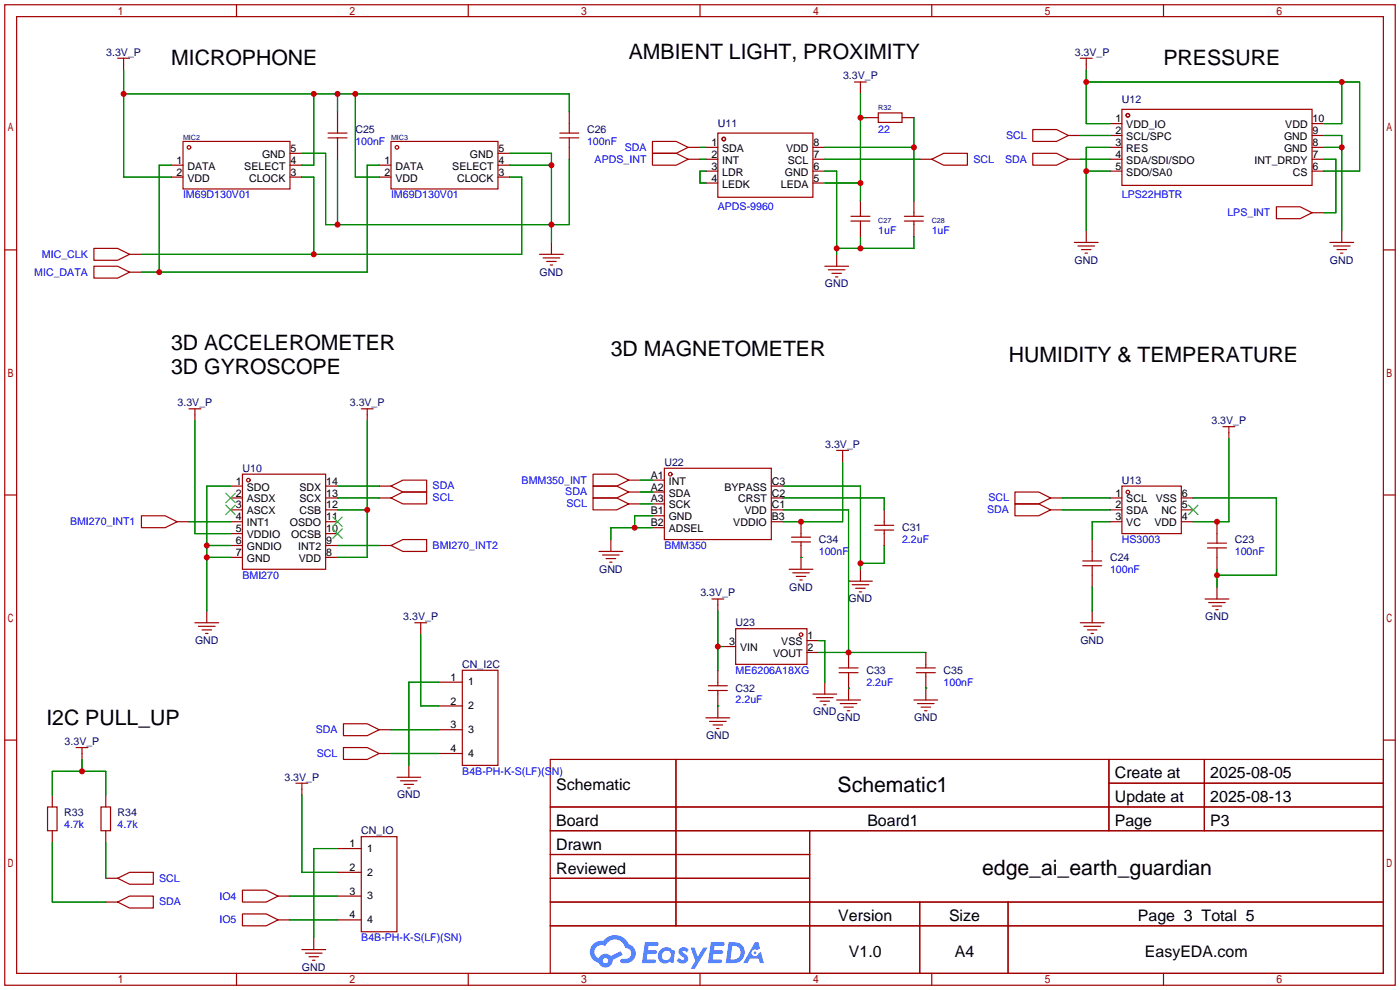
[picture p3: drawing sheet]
<svg xmlns="http://www.w3.org/2000/svg" width="299mm" height="212mm" viewBox="0 0 299 212" stroke-linecap="round" stroke-linejoin="round" font-family="sans-serif">
<g fill="none" stroke="#a10000" stroke-width=".25">
<path d="M1 1h297.2v209.6h-297.2zM3.6 3.6h292.1v204.4h-292.1zM50.5 1v2.6M100.1 1v2.6M149.6 1v2.6M199.1 1v2.6M248.7 1v2.6M1 53.4h2.6M295.7 53.4h2.5M1 105.8h2.6M295.7 105.8h2.5M1 158.2h2.6"/>
<path d="M295.7 158.2h2.5M117.6 162.3h178.1v45.7h-178.1zM117.6 172.5h178.1M117.6 177.5h178.1M144.5 162.3v35.6M173 177.5v30.5M237 162.3v15.2M237 167.4h58.7M257.4 162.3v15.2M117.6 182.6h55.4M117.6 192.8h178.1M117.6 187.7h55.4"/>
<path d="M117.6 197.9h178.1M196.6 192.8v15.2M215.4 192.8v15.2M50.5 208v2.6M100.1 208v2.6M149.6 208v2.6M199.1 208v2.6M248.7 208v2.6"/>
</g>
<g fill="#5487ff">
<path d="M145.3 202.7a1.3 1.3 0 0 1 1.9 .3l-.4 .6a.54 .54 0 0 0-.9-.2l.1 .2a1.34 1.34 0 0 1 .9 1.8 1.47 1.47 0 0 1-2.3-.1l.5-.6 .8 .5a.31 .31 0 0 0 .4-.3 .31 .31 0 0 0-.3-.4 1.12 1.12 0 0 1-.7-1.8z"/>
<path d="M147.6 202.5h.9l.6 2 1.2-2h.9l-2.7 4.6h-.9l1-1.7z"/>
<path d="M137.8 201.4h1.7a1.31 1.31 0 0 1 1.2 .2 .4 .4 0 0 1-.3 .5l-1.8 .1-.1 .9h1.6a.4 .4 0 0 1 .4 .4 .4 .4 0 0 1-.5 .4h-1.6l-.2 1.2h1.4a.46 .46 0 0 1 .5 0 .46 .46 0 0 1 .1 .5l-.4 .2h-2.6z"/>
<path d="M151.9 201.4h1.7a1.32 1.32 0 0 1 1.2 .2 .39 .39 0 0 1-.3 .5l-1.8 .1-.1 .9h1.6a.4 .4 0 0 1 .4 .4 .4 .4 0 0 1-.4 .4h-1.7l-.2 1.2h1.4a.46 .46 0 0 1 .5 0 .46 .46 0 0 1 .1 .5l-.4 .2h-2.6z"/>
<path d="M161.3 201.4h.8l.3 1.3-.6 .4a.75 .75 0 0 0-1.1 .3 .75 .75 0 0 0 .5 1 .75 .75 0 0 0 .9-.7l.5-.2 .6 2.3h-.8l-.3-.9h-1.8l-.5 .9h-1z"/>
<path d="M155.7 201.4l-.6 4.4h1.5a2.27 2.27 0 0 0 2.6-2.2 2.27 2.27 0 0 0-2.7-2.2zM156.5 202.1a1.5 1.5 0 0 1 1.8 1.6 1.5 1.5 0 0 1-1.9 1.4h-.3z"/>
<path d="M141.2 203a1.6 1.6 0 0 0-.3 2.3 1.6 1.6 0 0 0 2.3 .2l.7 .3 .3-2.4-.1-.3-.5-.1a1.58 1.58 0 0 0-2.4 0zM141.8 203.5a.98 .98 0 0 1 1.6 .4 .98 .98 0 0 1-1.1 1.3 .94 .94 0 0 1-.9-.7 .94 .94 0 0 1 .4-1z"/>
<path d="M126.8 201.8a2.37 2.37 0 0 0 1.1 4 1.54 1.54 0 0 0 1.8 1 1.54 1.54 0 0 0 1.2-1.6l2.2-1.1-.5-.8-2 1a1.57 1.57 0 0 0-2.7 .5 1.5 1.5 0 0 1-.7-2.1 1.5 1.5 0 0 1 2.2-.5 2.23 2.23 0 0 1 2.3-1.4 2.23 2.23 0 0 1 2 1.8 1.16 1.16 0 0 1 1.2 1.1 1.16 1.16 0 0 1-1.1 1.2h-.7a.47 .47 0 0 0-.5 .4 .47 .47 0 0 0 .4 .5 2.17 2.17 0 0 0 2.5-.9 2.17 2.17 0 0 0-.3-2.7l-.8-.4a3.2 3.2 0 0 0-5.5-.7l-1.1 .1zM128.8 205.3a.6 .6 0 0 1 1.2 0 .6 .6 0 0 1-1.2 0z"/>
<circle cx="161.4" cy="203.6" r=".28"/>
</g>
<g fill="none" stroke="#a10000" stroke-width=".25">
<path d="M25.1 12.4h2.6M26.4 12.4v2.6M182.6 17.5h2.6M183.9 17.5v2.6M230.9 12.4h2.5M232.2 12.4v2.6M36.6 35.3h2.5M36.6 37.8h2.5M39.1 30.2h22.9v10.2h-22.9zM62 35.3h2.5M62 37.8h2.5M62 32.8h2.5"/>
<path d="M70.1 29.5h4.1M70.1 28.4h4.1M72.1 23.9v4.5M72.1 29.5v4.5M81 35.3h2.6M81 37.8h2.6M83.6 30.2h22.8v10.2h-22.8zM106.4 35.3h2.6M106.4 37.8h2.6M106.4 32.8h2.6M119.6 29.5h4.1M119.6 28.4h4.1"/>
<path d="M121.7 23.9v4.5M121.7 29.5v4.5M139.4 30.2h5.1l2.6 1.3-2.6 1.3h-5.1zM139.4 32.8h5.1l2.6 1.2-2.6 1.3h-5.1zM147.1 31.5h2.5M147.1 34h2.5M150.9 31.5h2.5M150.9 34h2.5M150.9 36.6h2.5M150.9 39.1h2.5M153.4 28.4h20.3v13.8h-20.3zM173.7 31.5h2.6"/>
<path d="M173.7 34h2.6M173.7 36.6h2.6M173.7 39.1h2.6M185.2 25.1h2.5M187.7 24.1h5.1v2.1h-5.1zM192.8 25.1h2.5M196.6 34h2.5M199.1 34l2.6-1.2h5.1v2.5h-5.1zM220.7 27.7h5.1l2.5 1.3-2.5 1.2h-5.1zM220.7 32.8h5.1l2.5 1.2-2.5 1.3h-5.1zM228.3 34h2.6M228.3 29h2.6"/>
<path d="M237.2 31.5h2.6M237.2 34h2.6M237.2 36.6h2.6M237.2 26.4h2.6M237.2 29h2.6M239.8 23.4h40.6v16.2h-40.6zM280.4 31.5h2.6M280.4 34h2.6M280.4 36.6h2.6M280.4 26.4h2.6M280.4 29h2.6M20.1 53.1h5l2.6 1.3-2.6 1.2h-5z"/>
<path d="M20.1 56.9h5l2.6 1.3-2.6 1.2h-5zM27.7 54.4h2.5M27.7 58.2h2.5M115.3 54.4h5.1M116.1 55.1h3.5M116.8 55.9h2.1M117.6 56.6h.5M117.9 51.8v2.6M176.3 56.9h5.1M177 57.7h3.6M177.8 58.4h2M178.6 59.2h.5"/>
<path d="M178.8 54.4v2.5M181.9 47.2h4M181.9 46.2h4M183.9 42.9v3.3M183.9 47.2v3.3M193.3 47.2h4.1M193.3 46.2h4.1M195.3 42.9v3.3M195.3 47.2v3.3M229.6 51.8h5.1M230.4 52.6h3.5M231.1 53.3h2.1"/>
<path d="M231.9 54.1h.5M232.2 49.3v2.5M272.8 44.2h5.1l2.5 1.3-2.5 1.2h-5.1zM280.4 45.5h2.6M284.2 51.8h5.1M285 52.6h3.5M285.8 53.3h2M286.5 54.1h.5M286.8 49.3v2.5M40.4 87.4h2.5M41.7 87.4v2.5M77.2 87.4h2.6"/>
<path d="M78.5 87.4v2.5M178.8 96.3h2.6M180.1 96.3v2.5M261.4 91.2h2.5M262.6 91.2v2.5M30.2 110.2h5.1l2.5 1.3-2.5 1.3h-5.1zM37.8 111.5h2.6M49.3 103.9h2.5M49.3 106.4h2.5M49.3 109h2.5M49.3 111.5h2.5M49.3 114h2.5"/>
<path d="M49.3 116.6h2.5M49.3 119.1h2.5M51.8 101.3h17.8v20.4h-17.8zM69.6 103.9h2.5M69.6 106.4h2.5M69.6 109h2.5M69.6 111.5h2.5M69.6 114h2.5M69.6 116.6h2.5M69.6 119.1h2.5M81 103.9h2.6M81 106.4h2.6"/>
<path d="M81 116.6h2.6M83.6 103.9l2.5-1.3h5.1v2.6h-5.1zM83.6 106.4l2.5-1.2h5.1v2.5h-5.1zM83.6 116.6l2.5-1.3h5.1v2.6h-5.1zM126.7 103.9h5.1l2.6 1.3-2.6 1.2h-5.1zM126.7 106.4h5.1l2.6 1.3-2.6 1.3h-5.1zM126.7 101.3h5.1l2.6 1.3-2.6 1.3h-5.1zM128 117.9h5.1M128.8 118.6h3.5M129.5 119.4h2.1M130.6 115.3v2.6M134.4 105.2h2.5"/>
<path d="M134.4 107.7h2.5M134.4 102.6h2.5M139.4 105.2h2.6M139.4 107.7h2.6M139.4 112.8h2.6M139.4 110.2h2.6M139.4 102.6h2.6M142 100.1h22.8v15.2h-22.8zM164.8 103.9h2.6M164.8 106.4h2.6M164.8 109h2.6M164.8 111.5h2.6"/>
<path d="M169.2 115.8h4M169.2 114.8h4M171.2 111.5v3.3M171.2 115.8v5.9M186.9 113.3h4.1M186.9 112.3h4.1M189 109v3.3M189 113.3v3.3M216.9 105.2h5.1l2.5 1.2-2.5 1.3h-5.1zM216.9 107.7h5.1l2.5 1.3-2.5 1.2h-5.1zM224.5 106.4h2.6M224.5 109h2.6"/>
<path d="M231.4 119.9h4.1M233.4 115.3v4.6M237.2 106.4h2.6M237.2 109h2.6M237.2 111.5h2.6M239.8 103.9h12.7v10.1h-12.7zM252.5 106.4h2.5M252.5 109h2.5M252.5 111.5h2.5M258.1 117.1h4M258.1 116.1h4M260.1 111.5v4.6"/>
<path d="M260.1 117.1v4.6M41.7 133.1h5M42.4 133.9h3.6M43.2 134.6h2M43.9 135.4h.5M44.2 130.6v2.5M88.6 133.1h2.6M89.9 133.1v2.5M130.3 120.1h.5M152.1 128h2.6M153.4 128v2.6M154.7 138.2h2.5"/>
<path d="M157.2 134.4h15.3v7.6h-15.3zM168.7 121.7h5M169.4 122.4h3.6M170.2 123.2h2M170.9 124h.5M172.5 136.9h2.5M172.5 139.4h2.5M181.4 124.2h5M181.4 139.4v3.3M182.1 125h3.6M182.9 125.7h2M183.6 126.5h.5"/>
<path d="M183.9 121.7v2.5M197.9 139.4v3.3M230.9 133.1h5.1M231.4 120.9h4.1M231.6 133.9h3.6M232.4 134.6h2M233.2 135.4h.5M233.4 120.9v4.6M233.4 130.6v2.5M257.6 128h5M258.3 128.8h3.6M259.1 129.5h2"/>
<path d="M259.8 130.3h.5M260.1 125.5v2.5M16.3 159.8h2.5M17.5 159.8v2.5M73.4 154.7h5.1l2.5 1.3-2.5 1.2h-5.1zM73.4 159.8h5.1l2.5 1.2-2.5 1.3h-5.1zM81 156h2.6M93.7 156h5.1M93.7 145.8h5.1M93.7 150.9h5.1M98.8 143.3h7.6v20.3h-7.6zM150.9 153.4h5.1"/>
<path d="M151.4 147.6h4M151.4 146.6h4M151.6 154.2h3.6M152.4 154.9h2M153.2 155.7h.5M153.4 143.3v3.3M153.4 147.6v5.8M173.7 148.3h5.1M174.5 149.1h3.6M175.3 149.9h2M176 150.6h.5M176.3 145.8v2.5"/>
<path d="M178.8 149.6h5.1M179.3 143.8h4.1M179.3 142.7h4.1M179.6 150.4h3.5M180.3 151.1h2.1M181.1 151.9h.5M181.4 143.8v5.8M195.3 149.6h5.1M195.8 143.8h4.1M195.8 142.7h4.1M196.1 150.4h3.5M196.8 151.1h2.1"/>
<path d="M197.6 151.9h.5M197.9 143.8v5.8M10.2 172.5h2v5h-2zM11.2 169.9v2.6M11.2 177.5v2.6M21.6 172.5h2v5h-2zM22.6 169.9v2.6M22.6 177.5v2.6M63.2 167.4h2.6M64.5 167.4v2.5M77.2 178.8h7.6v20.3h-7.6zM81 161h2.6"/>
<path d="M84.8 166.1h5.1M85.6 166.9h3.6M86.4 167.6h2M87.1 168.4h.5M87.4 163.6v2.5M93.7 161h5.1M22.6 192.8h2.5M22.6 187.7h2.5M25.1 192.8l2.6-1.3h5.1v2.6h-5.1zM25.1 187.7l2.6-1.3h5.1v2.6h-5.1zM51.8 190.2h5.1l2.5 1.3-2.5 1.3h-5.1zM51.8 195.3h5.1l2.5 1.3-2.5 1.3h-5.1z"/>
<path d="M59.4 191.5h2.6M59.4 196.6h2.6M72.1 191.5h5.1M72.1 196.6h5.1M72.1 181.4h5.1M72.1 186.4h5.1M64.5 202.9h5.1M65.3 203.7h3.5M66 204.5h2.1M66.8 205.2h.5M67.1 200.4v2.5"/>
<circle cx="40.4" cy="31.5" r=".38"/>
<circle cx="84.8" cy="31.5" r=".38"/>
<circle cx="154.7" cy="29.7" r=".38"/>
<circle cx="241" cy="24.6" r=".38"/>
<circle cx="53.1" cy="102.6" r=".38"/>
<circle cx="143.3" cy="101.3" r=".38"/>
<circle cx="241" cy="105.2" r=".38"/>
<circle cx="171.2" cy="135.6" r=".38"/>
</g>
<path d="M48.3 105.4l2 2M48.3 107.9l2 2.1M50.3 105.4l-2 2M50.3 107.9l-2 2.1M71.1 113l2.1 2.1M71.1 110.5l2.1 2M73.2 113l-2.1 2.1M73.2 110.5l-2.1 2M254 107.9l2 2.1M256 107.9l-2 2.1" fill="none" stroke="#3c3" stroke-width=".25"/>
<g fill="none" stroke="#008700" stroke-width=".25">
<path d="M26.4 15v22.8h10.2M232.2 17.5h58.4v19.1h-7.6M232.2 15v11.4h5M286.8 17.5v8.9h-3.8M26.4 20.1h95.3v3.8M36.6 35.3h-2.6v22.9M64.5 37.8h2.6v16.6M64.5 32.8h5.1v15.2h52.1v-14M67.1 20.1v15.2h-2.6M72.1 20.1v3.8M72.1 34v14M75.9 20.1v17.7h5.1"/>
<path d="M81 35.3h-2.5v22.9h-48.3M109 37.8h2.5v16.6h-81.3M109 35.3h8.9M109 32.8h8.9v19M149.6 31.5h1.3M149.6 34h1.3M150.9 36.6h-1.3v2.5h1.3M176.3 39.1h7.6M176.3 36.6h2.5v17.8M176.3 31.5h19M176.3 34h20.3M183.9 20.1v22.8"/>
<path d="M183.9 25.1h1.3M195.3 25.1v17.8M230.9 34h6.3M230.9 29h6.3M232.2 36.6h5M237.2 31.5h-5v17.8M283 31.5h3.8M283 34h2.5v11.5h-2.5M283 29h3.8v20.3M183.9 50.5v2.6M195.3 50.5v2.6h-16.5M41.7 89.9v24.1h7.6"/>
<path d="M78.5 89.9v29.2h-6.4M180.1 98.8v12.7h-12.7M262.6 93.7v17.8h-7.6M40.4 111.5h8.9M44.2 119.1h5.1M44.2 116.6h5.1M49.3 103.9h-5.1v26.7M72.1 109h6.4M72.1 116.6h8.9M72.1 103.9h8.9M72.1 106.4h8.9M136.9 107.7h2.5"/>
<path d="M136.9 105.2h2.5M136.9 102.6h2.5M139.4 112.8h-8.8v2.5M139.4 110.2h-3.8v2.6M167.4 109h14v30.4M167.4 103.9h16.5v17.8M167.4 106.4h21.6v2.6M171.2 119.1h.1M189 116.6v3.8h-5.1M227.1 109h10.1M227.1 106.4h10.1M237.2 111.5h-3.8v3.8"/>
<path d="M255 106.4h17.8v16.5h-12.7M89.9 135.6v15.3h3.8M153.4 138.2h1.3M153.4 130.6v12.7M175 139.4h22.9M175 136.9h1.3v8.9M233.4 125.5v5.1M260.1 121.7v3.8M83.6 156h10.1M93.7 145.8h-6.3v17.8M153.4 150.9h.1M181.4 147.1h.1"/>
<path d="M197.9 147.1h.1M11.2 169.9v-5.1h11.4v5.1M17.5 162.3v2.5M64.5 169.9v16.5h7.6M83.6 161h10.1M11.2 180.1v12.7h11.4M22.6 180.1v7.6M62 196.6h10.1M62 191.5h10.1M72.1 181.4h-5v19"/>
</g>
<g fill="#c00">
<circle cx="26.4" cy="20.1" r=".63"/>
<circle cx="67.1" cy="20.1" r=".63"/>
<circle cx="72.1" cy="20.1" r=".63"/>
<circle cx="75.9" cy="20.1" r=".63"/>
<circle cx="260.1" cy="111.5" r=".63"/>
<circle cx="78.5" cy="109" r=".63"/>
<circle cx="44.2" cy="119.1" r=".63"/>
<circle cx="44.2" cy="116.6" r=".63"/>
<circle cx="260.1" cy="122.9" r=".63"/>
<circle cx="117.9" cy="48" r=".63"/>
<circle cx="117.9" cy="35.3" r=".63"/>
<circle cx="72.1" cy="48" r=".63"/>
<circle cx="67.1" cy="54.4" r=".63"/>
<circle cx="34" cy="58.2" r=".63"/>
<circle cx="178.8" cy="53.1" r=".63"/>
<circle cx="183.9" cy="53.1" r=".63"/>
<circle cx="195.3" cy="31.5" r=".63"/>
<circle cx="183.9" cy="39.1" r=".63"/>
<circle cx="183.9" cy="25.1" r=".63"/>
<circle cx="286.8" cy="31.5" r=".63"/>
<circle cx="232.2" cy="36.6" r=".63"/>
<circle cx="232.2" cy="17.5" r=".63"/>
<circle cx="286.8" cy="17.5" r=".63"/>
<circle cx="17.5" cy="164.8" r=".63"/>
<circle cx="171.2" cy="111.5" r=".63"/>
<circle cx="135.6" cy="112.8" r=".63"/>
<circle cx="183.9" cy="120.4" r=".63"/>
<circle cx="181.4" cy="139.4" r=".63"/>
<circle cx="153.4" cy="138.2" r=".63"/>
</g>
<g font-size="4.5">
<text x="36.6" y="13.9">MICROPHONE</text>
<text x="134.4" y="12.6">AMBIENT LIGHT, PROXIMITY</text>
<text x="248.7" y="13.9">PRESSURE</text>
<text x="36.6" y="74.9">3D ACCELEROMETER</text>
<text x="130.6" y="76.1">3D MAGNETOMETER</text>
<text x="215.6" y="77.4">HUMIDITY &amp; TEMPERATURE</text>
<text x="36.6" y="79.9">3D GYROSCOPE</text>
<text x="9.9" y="154.9">I2C PULL_UP</text>
<text x="179" y="169.2">Schematic1</text>
<text x="209.9" y="187">edge_ai_earth_guardian</text>
</g>
<g font-size="3.4">
<text x="238.3" y="166.4">Create at</text>
<text x="258.7" y="166.4">2025-08-05</text>
<text x="118.9" y="168.9">Schematic</text>
<text x="238.3" y="171.4">Update at</text>
<text x="258.7" y="171.4">2025-08-13</text>
<text x="118.9" y="176.5">Board</text>
<text x="185.4" y="176.5">Board1</text>
<text x="238.3" y="176.5">Page</text>
<text x="258.7" y="176.5">P3</text>
<text x="118.9" y="181.6">Drawn</text>
<text x="118.9" y="186.7">Reviewed</text>
<text x="179.2" y="196.8">Version</text>
<text x="202.8" y="196.8">Size</text>
<text x="243.2" y="196.8">Page 3 Total 5</text>
<text x="181.4" y="204.5">V1.0</text>
<text x="204.1" y="204.5">A4</text>
<text x="244.7" y="204.5">EasyEDA.com</text>
</g>
<g font-size="2.3" fill="#000080">
<text x="22.7" y="11.9">3.3V_P</text>
<text x="229.7" y="11.9">3.3V_P</text>
<text x="180.2" y="17">3.3V_P</text>
<text x="239.8" y="22.1">U12</text>
<text x="75.9" y="28.4">C25</text>
<text x="125.5" y="28.4">C26</text>
<text x="153.4" y="27.1">U11</text>
<text x="115.3" y="58.9">GND</text>
<text x="229.6" y="56.4">GND</text>
<text x="284.2" y="56.4">GND</text>
<text x="176.3" y="61.4">GND</text>
<text x="37.9" y="86.8">3.3V_P</text>
<text x="74.8" y="86.8">3.3V_P</text>
<text x="176.4" y="95.7">3.3V_P</text>
<text x="258.9" y="90.6">3.3V_P</text>
<text x="51.8" y="100.8">U10</text>
<text x="142" y="99.5">U22</text>
<text x="239.8" y="103.3">U13</text>
<text x="192.8" y="113.5">C31</text>
<text x="175" y="116">C34</text>
<text x="237.2" y="119.9">C24</text>
<text x="263.9" y="116">C23</text>
<text x="128" y="122.4">GND</text>
<text x="149.7" y="127.5">3.3V_P</text>
<text x="168.7" y="126.2">GND</text>
<text x="181.4" y="128.7">GND</text>
<text x="41.7" y="137.6">GND</text>
<text x="86.2" y="132.6">3.3V_P</text>
<text x="157.2" y="133.8">U23</text>
<text x="230.9" y="137.6">GND</text>
<text x="257.6" y="132.6">GND</text>
<text x="98.8" y="142.7">CN_I2C</text>
<text x="185.2" y="144">C33</text>
<text x="201.7" y="144">C35</text>
<text x="157.2" y="147.8">C32</text>
<text x="173.8" y="152.9">GND</text>
<text x="178.8" y="154.1">GND</text>
<text x="195.3" y="154.1">GND</text>
<text x="13.8" y="159.2">3.3V_P</text>
<text x="150.9" y="158">GND</text>
<text x="60.8" y="166.8">3.3V_P</text>
<text x="84.9" y="170.7">GND</text>
<text x="13.7" y="174.5">R33</text>
<text x="25.1" y="174.5">R34</text>
<text x="77.2" y="178.3">CN_IO</text>
<text x="64.5" y="207.5">GND</text>
</g>
<g font-size="2.3" fill="#00f">
<text x="187.7" y="28.4">22</text>
<text x="215" y="29.7">SCL</text>
<text x="75.9" y="31">100nF</text>
<text x="125.5" y="31">100nF</text>
<text x="127.1" y="34.8">APDS_INT</text>
<text x="133.5" y="32.2">SDA</text>
<text x="208" y="34.8">SCL</text>
<text x="214.8" y="34.8">SDA</text>
<text x="39.1" y="42.4">IM69D130V01</text>
<text x="83.6" y="42.4">IM69D130V01</text>
<text x="153.4" y="44.9">APDS-9960</text>
<text x="239.8" y="42.4">LPS22HBTR</text>
<text x="262.3" y="46.2">LPS_INT</text>
<text x="187.7" y="50">1uF</text>
<text x="199.1" y="50">1uF</text>
<text x="7.3" y="58.9">MIC_DATA</text>
<text x="9" y="55.1">MIC_CLK</text>
<text x="92.5" y="104.6">SDA</text>
<text x="92.5" y="107.2">SCL</text>
<text x="111.5" y="103.3">BMM350_INT</text>
<text x="120.8" y="105.9">SDA</text>
<text x="211.2" y="107.2">SCL</text>
<text x="15" y="112.2">BMI270_INT1</text>
<text x="121.1" y="108.4">SCL</text>
<text x="211" y="109.7">SDA</text>
<text x="92.5" y="117.3">BMI270_INT2</text>
<text x="142" y="117.3">BMM350</text>
<text x="175" y="118.6">100nF</text>
<text x="192.8" y="116">2.2uF</text>
<text x="239.8" y="116">HS3003</text>
<text x="263.9" y="118.6">100nF</text>
<text x="51.8" y="123.7">BMI270</text>
<text x="237.2" y="122.4">100nF</text>
<text x="157.2" y="144">ME6206A18XG</text>
<text x="185.2" y="146.5">2.2uF</text>
<text x="201.7" y="146.5">100nF</text>
<text x="157.2" y="150.3">2.2uF</text>
<text x="67.5" y="156.7">SDA</text>
<text x="67.7" y="161.8">SCL</text>
<text x="98.8" y="165.6">B4B-PH-K-S(LF)(SN)</text>
<text x="13.7" y="177">4.7k</text>
<text x="25.1" y="177">4.7k</text>
<text x="34" y="188.4">SCL</text>
<text x="34" y="193.5">SDA</text>
<text x="46.9" y="192.2">IO4</text>
<text x="46.9" y="197.3">IO5</text>
<text x="77.2" y="201.1">B4B-PH-K-S(LF)(SN)</text>
</g>
<g font-size="2.3">
<text x="238.4" y="26.1">1</text>
<text x="238.4" y="28.6">2</text>
<text x="240.7" y="27.4">VDD_IO</text>
<text x="240.7" y="29.9">SCL/SPC</text>
<text x="274.4" y="29.9">GND</text>
<text x="274.7" y="27.4">VDD</text>
<text x="280.5" y="28.6">9</text>
<text x="280.5" y="26.1">10</text>
<text x="37.7" y="35">1</text>
<text x="56" y="33.7">GND</text>
<text x="62.1" y="35">4</text>
<text x="62.1" y="32.5">5</text>
<text x="82.2" y="35">1</text>
<text x="100.4" y="33.7">GND</text>
<text x="106.6" y="35">4</text>
<text x="106.6" y="32.5">5</text>
<text x="152" y="31.2">1</text>
<text x="152" y="33.7">2</text>
<text x="154.4" y="32.5">SDA</text>
<text x="154.4" y="35">INT</text>
<text x="168" y="32.5">VDD</text>
<text x="168.4" y="35">SCL</text>
<text x="173.9" y="33.7">7</text>
<text x="173.9" y="31.2">8</text>
<text x="238.4" y="31.2">3</text>
<text x="238.4" y="33.7">4</text>
<text x="240.7" y="32.5">RES</text>
<text x="240.7" y="35">SDA/SDI/SDO</text>
<text x="268.1" y="35">INT_DRDY</text>
<text x="274.4" y="32.5">GND</text>
<text x="280.5" y="33.7">7</text>
<text x="280.5" y="31.2">8</text>
<text x="37.7" y="37.5">2</text>
<text x="40.1" y="36.3">DATA</text>
<text x="40.1" y="38.8">VDD</text>
<text x="52.2" y="36.3">SELECT</text>
<text x="53.2" y="38.8">CLOCK</text>
<text x="62.1" y="37.5">3</text>
<text x="82.2" y="37.5">2</text>
<text x="84.5" y="36.3">DATA</text>
<text x="84.5" y="38.8">VDD</text>
<text x="96.7" y="36.3">SELECT</text>
<text x="97.7" y="38.8">CLOCK</text>
<text x="106.6" y="37.5">3</text>
<text x="152" y="36.3">3</text>
<text x="152" y="38.8">4</text>
<text x="154.4" y="37.5">LDR</text>
<text x="154.4" y="40.1">LEDK</text>
<text x="166.9" y="40.1">LEDA</text>
<text x="167.8" y="37.5">GND</text>
<text x="173.9" y="38.8">5</text>
<text x="173.9" y="36.3">6</text>
<text x="238.4" y="36.3">5</text>
<text x="240.7" y="37.5">SDO/SA0</text>
<text x="276.3" y="37.5">CS</text>
<text x="280.5" y="36.3">6</text>
<text x="50.4" y="103.6">1</text>
<text x="50.4" y="106.1">2</text>
<text x="52.8" y="104.8">SDO</text>
<text x="52.8" y="107.4">ASDX</text>
<text x="64" y="107.4">SCX</text>
<text x="64" y="104.8">SDX</text>
<text x="69.7" y="106.1">13</text>
<text x="69.7" y="103.6">14</text>
<text x="139.1" y="107.4">A3</text>
<text x="139.1" y="104.8">A2</text>
<text x="139.1" y="102.3">A1</text>
<text x="142.9" y="106.1">SDA</text>
<text x="142.9" y="103.6">INT</text>
<text x="154.8" y="104.8">BYPASS</text>
<text x="157.7" y="107.4">CRST</text>
<text x="165" y="103.6">C3</text>
<text x="165" y="106.1">C2</text>
<text x="238.4" y="106.1">1</text>
<text x="240.7" y="107.4">SCL</text>
<text x="247" y="107.4">VSS</text>
<text x="252.6" y="106.1">6</text>
<text x="50.4" y="108.7">3</text>
<text x="50.4" y="111.2">4</text>
<text x="50.4" y="113.7">5</text>
<text x="52.8" y="109.9">ASCX</text>
<text x="52.8" y="112.5">INT1</text>
<text x="62" y="112.5">OSDO</text>
<text x="64" y="109.9">CSB</text>
<text x="69.7" y="113.7">10</text>
<text x="69.7" y="111.2">11</text>
<text x="69.7" y="108.7">12</text>
<text x="139.1" y="112.5">B2</text>
<text x="139.1" y="109.9">B1</text>
<text x="142.9" y="113.7">ADSEL</text>
<text x="142.9" y="111.2">GND</text>
<text x="142.9" y="108.7">SCK</text>
<text x="156.7" y="112.5">VDDIO</text>
<text x="159.1" y="109.9">VDD</text>
<text x="165" y="108.7">C1</text>
<text x="165" y="111.2">B3</text>
<text x="238.4" y="108.7">2</text>
<text x="238.4" y="111.2">3</text>
<text x="240.7" y="109.9">SDA</text>
<text x="240.7" y="112.5">VC</text>
<text x="246.8" y="112.5">VDD</text>
<text x="248.3" y="109.9">NC</text>
<text x="252.6" y="111.2">4</text>
<text x="252.6" y="108.7">5</text>
<text x="50.4" y="116.3">6</text>
<text x="50.4" y="118.8">7</text>
<text x="52.8" y="115">VDDIO</text>
<text x="52.8" y="117.5">GNDIO</text>
<text x="62.2" y="115">OCSB</text>
<text x="63.7" y="117.5">INT2</text>
<text x="69.7" y="118.8">8</text>
<text x="69.7" y="116.3">9</text>
<text x="52.8" y="120.1">GND</text>
<text x="63.9" y="120.1">VDD</text>
<text x="155.8" y="137.9">3</text>
<text x="167" y="137.9">VSS</text>
<text x="172.6" y="136.6">1</text>
<text x="158.2" y="139.1">VIN</text>
<text x="165.2" y="140.4">VOUT</text>
<text x="172.6" y="139.1">2</text>
<text x="96.3" y="145.5">1</text>
<text x="100.1" y="146.5">1</text>
<text x="96.3" y="150.6">2</text>
<text x="96.3" y="155.6">3</text>
<text x="100.1" y="151.6">2</text>
<text x="96.3" y="160.7">4</text>
<text x="100.1" y="156.7">3</text>
<text x="100.1" y="161.7">4</text>
<text x="74.7" y="181">1</text>
<text x="78.5" y="182.1">1</text>
<text x="74.7" y="186.1">2</text>
<text x="74.7" y="191.2">3</text>
<text x="78.5" y="187.1">2</text>
<text x="74.7" y="196.3">4</text>
<text x="78.5" y="192.2">3</text>
<text x="78.5" y="197.3">4</text>
</g>
<g font-size="1.5" fill="#000080">
<text x="187.7" y="23.5">R32</text>
<text x="39.1" y="29.9">MIC2</text>
<text x="83.6" y="29.9">MIC3</text>
<text x="187.7" y="47.6">C27</text>
<text x="199.1" y="47.6">C28</text>
</g>
</svg>
